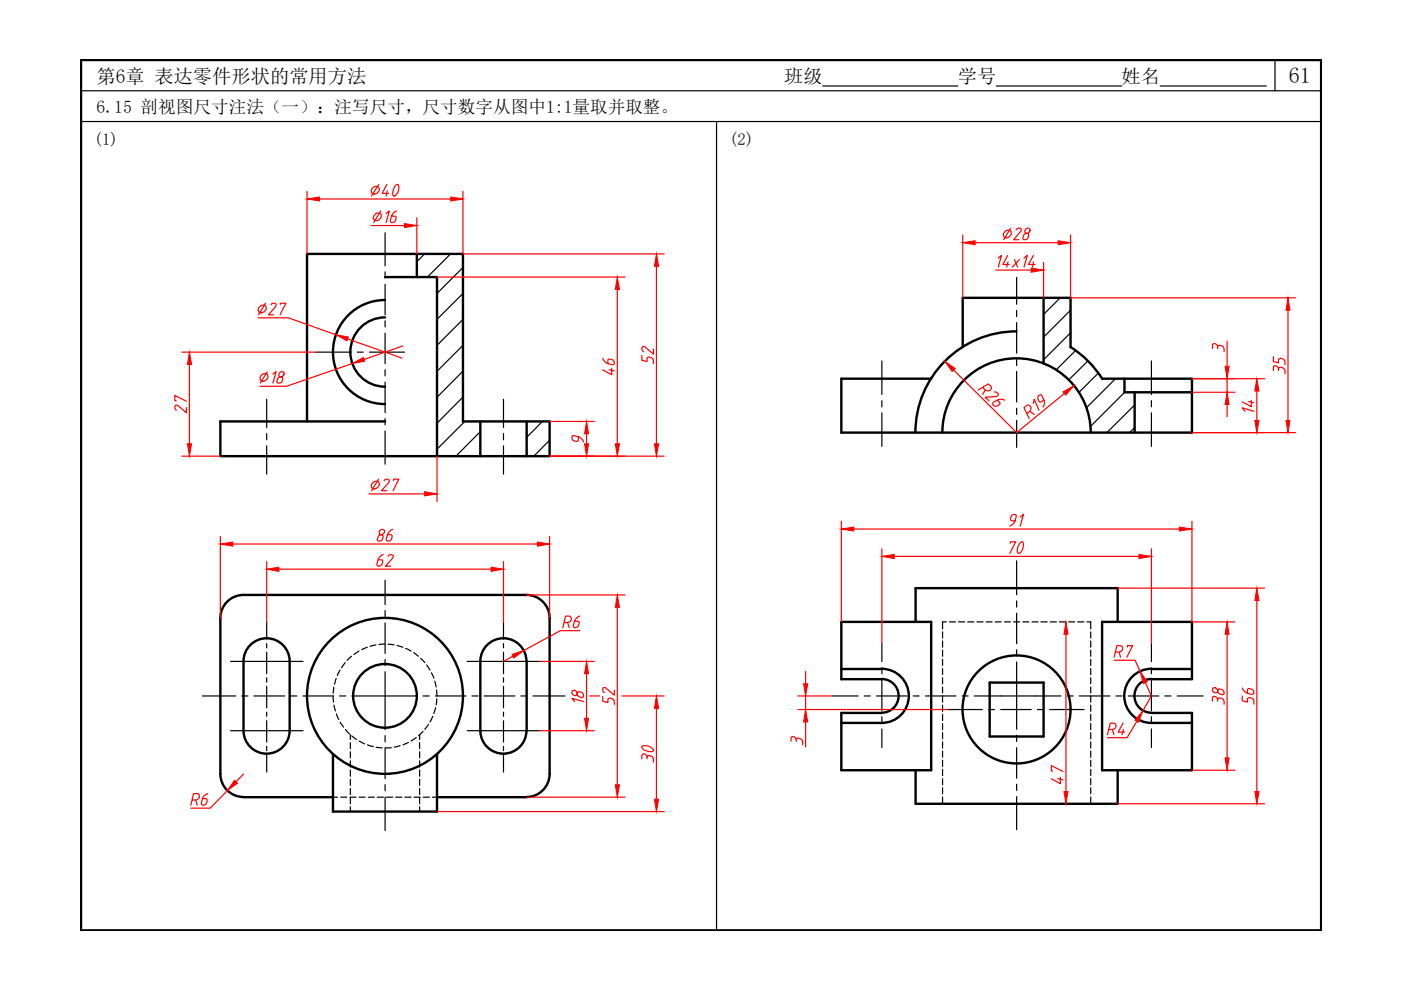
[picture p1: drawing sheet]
<svg xmlns="http://www.w3.org/2000/svg" width="297mm" height="210mm" viewBox="0 0 297 210" stroke-linecap="round" stroke-linejoin="round" font-family="sans-serif">
<!-- layer: 0 -->
<path d="M17.2 12.7h262.9v184.6h-262.9z" fill="none" stroke="#000" stroke-width=".51"/>
<path d="M17.2 19.2h262.9M174.4 18.2h28.7M211.2 18.2h26.6M246 18.2h22.5M270.3 12.7v6.5M17.2 25.8h262.9M151.9 25.8v171.5" fill="none" stroke="#000" stroke-width=".25"/>
<g fill="none" stroke="#000" stroke-width=".25">
<path d="M81.6 49.3v7.1M81.6 57.6v1.4M215.5 58.8v5.7M66.9 74.7h7.6M75.7 74.7h1.3M78.3 74.7h7.5M81.6 60.3v6.4M81.6 68v1.3M81.6 70.6v6.5M81.6 78.4v1.3M187 76.5v7.1M215.5 65.8v1.3"/>
<path d="M215.5 68.4v6.5M215.5 76.2v1.3M215.5 78.8v6.4M244.1 76.5v7.1M56.5 84.7v5.9M56.5 91.9v1.3M56.5 94.5v6M81.6 81v6.5M81.6 88.8v1.3M81.6 91.4v7M106.8 84.7v5.9M106.8 91.9v1.3"/>
<path d="M106.8 94.5v6M187 84.9v1.4M187 87.5v7.1M215.5 86.6v1.3M215.5 89.1v5.8M244.1 84.9v1.4M244.1 87.5v7.1M215.5 118.9v7.2M56.5 131.9v3.6M56.5 136.5v.9M56.5 138.3v4.5M81.6 123v5.2"/>
<path d="M81.6 129.4v1.4M81.6 132.1v6.4M81.6 139.8v1.3M106.8 131.9v3.6M106.8 136.5v.9M106.8 138.3v4.5M187 136.3v4M215.5 127.4v1.3M215.5 130v6.5M215.5 137.8v1.3M244.1 136.3v4M42.9 147.6h7.1"/>
<path d="M51.3 147.6h1.3M53.8 147.6h6.6M56.5 143.7v.9M56.5 145.5v4.6M56.5 151v.9M56.5 152.8v4.5M56.5 158.2v1M61.6 147.6h1.3M64.2 147.6h6.5M72 147.6h1.3M74.6 147.6h13.8M81.6 142.4v12.3"/>
<path d="M81.6 156v1.3M81.6 158.6v6.5M89.7 147.6h1.3M92.3 147.6h6.5M100.1 147.6h1.3M102.6 147.6h6.6M106.8 143.7v.9M106.8 145.5v4.6M106.8 151v.9M106.8 152.8v4.5M106.8 158.2v1M110.4 147.6h1.3"/>
<path d="M113 147.6h6.8M176.3 147.6h5.6M183.2 147.6h1.3M185.8 147.6h6.5M187 141.6v1.3M187 144.2v6.5M187 152v1.2M187 154.5v4M193.6 147.6h1.3M196.2 147.6h6.5M200.9 150.4h7.4M204 147.6h1.3"/>
<path d="M206.6 147.6h18.3M209.6 150.4h1.2M212.2 150.4h6.4M215.5 140.4v14.2M215.5 155.9v1.3M215.5 158.5v6.5M219.9 150.4h1.3M222.5 150.4h7.4M226.2 147.6h1.3M228.8 147.6h6.5M236.6 147.6h1.3M239.2 147.6h6.5"/>
<path d="M244.1 141.6v1.3M244.1 144.2v6.5M244.1 152v1.2M244.1 154.5v4M247 147.6h1.3M249.6 147.6h5.5M56.5 160v3.7M81.6 166.4v1.3M81.6 169v7.1M106.8 160v3.7M215.5 166.3v1.3M215.5 168.9v7"/>
</g>
<g fill="none" stroke="#000" stroke-width=".51">
<path d="M81.6 58.7h11.1v38M88.4 53.8v4.9M81.6 67.3a7.3 7.3 0 0 0-7.3 7.3 7.3 7.3 0 0 0 7.3 7.4M81.6 63.6a11 11 0 0 0-11 11 11 11 0 0 0 11 11.1M204.1 73.6v-10.5h22.9v10.5M215.5 70.3a21.4 21.4 0 0 0-21.4 21.4M221.3 63.1v14M227 73.6a21.4 21.4 0 0 1 6.7 6.7M65.1 89.4v-35.6h33.1v35.6h18.3v7.3h-69.8v-7.3h34.9M101.8 89.4v7.3M111.7 89.4v7.3M197.4 80.3h-19v11.4h74.3v-11.4h-19"/>
<path d="M199.8 91.7a15.7 15.7 0 0 1 15.7-15.7 15.7 15.7 0 0 1 15.8 15.7M238.4 80.3v2.9h14.3M240.6 83.2v8.5M111.6 126.1a4.9 4.9 0 0 1 4.9 4.9v33.1a4.9 4.9 0 0 1-4.9 4.9M111.7 126.1h-60.1a4.9 4.9 0 0 0-4.9 4.9v33.1a4.9 4.9 0 0 0 4.9 4.9M194.1 131.9v-7.2h42.9v7.2M51.6 140.2v14.7M51.6 140.2a4.9 4.9 0 0 1 4.9-4.9 4.9 4.9 0 0 1 4.9 4.9M51.6 154.9a4.9 4.9 0 0 0 4.9 4.9 4.9 4.9 0 0 0 4.9-4.9M61.4 140.2v14.7M70.6 159.9v12.2h22.1v-12.2M101.8 140.2v14.7"/>
<path d="M101.8 140.2a4.9 4.9 0 0 1 4.9-4.9 4.9 4.9 0 0 1 4.9 4.9M101.8 154.9a4.9 4.9 0 0 0 4.9 4.9 4.9 4.9 0 0 0 4.9-4.9M111.7 140.2v14.7M178.4 141.8h8.6M187 141.8a5.7 5.7 0 0 1 5.7 5.7 5.7 5.7 0 0 1-5.7 5.8h-8.6M187 144a3.6 3.6 0 0 1 3.5 3.5 3.6 3.6 0 0 1-3.5 3.6M187 144h-8.6v-12.1h19v31.4h-19v-12.1h8.6M209.8 144.7h11.5v11.5h-11.5zM244.1 141.8a5.7 5.7 0 0 0-5.7 5.7 5.7 5.7 0 0 0 5.7 5.8M244.1 144a3.6 3.6 0 0 0-3.6 3.5 3.6 3.6 0 0 0 3.6 3.6M244.1 144h8.6v-12.1h-19v31.4h19v-12.1h-8.6M244.1 141.8h8.6"/>
<path d="M244.1 153.3h8.6M51.6 169h19M92.7 169h19M194.1 163.3v7.1h42.9v-7.1"/>
<circle cx="81.6" cy="147.5" r="16.5"/>
<circle cx="81.6" cy="147.5" r="6.8"/>
<circle cx="215.5" cy="150.4" r="11.5"/>
</g>
<g fill="none" stroke="#000" stroke-width=".25">
<path d="M90 53.8l-1.6 1.7M95.5 53.8l-4.9 4.9M98.2 56.7l-5.5 5.5M98.2 62.2l-5.5 5.5M98.2 67.7l-5.5 5.5M98.2 73.2l-5.5 5.5M98.2 78.7l-5.5 5.5M224.8 63.1l-3.5 3.6M227 65.8l-5.7 5.7M227 70.6l-5.7 5.7M228 74.3l-4.1 4.1M230.7 76.5l-4.1 4"/>
<path d="M232.9 79.1l-4.1 4.1M98.2 84.2l-5.5 5.5M98.5 89.4l-5.8 5.8M101.8 91.5l-5.1 5.2M115 89.4l-3.3 3.3M116.5 93.3l-3.3 3.4M236.5 80.3l-6.1 6.1M238.4 83.2l-7.2 7.2M240.6 85.9l-5.9 5.8M240.6 90.7l-1.1 1M48.9 154.9h15.3M48.9 140.2h15.3"/>
<path d="M99 154.9h15.4M99 140.2h15.4"/>
</g>
<g fill="none" stroke="#000" stroke-width=".25">
<path d="M74.5 139.1l-.9 .9M76.1 138l-1.1 .8M77.9 137.2l-1.2 .5M79.7 136.7l-1.2 .3M81.6 136.6h-1.3M82.3 136.6l1.3 .1M84.2 136.8l1.2 .4M86 137.5l1.2 .5M87.7 138.4l1 .7M89.2 139.6l.9 .9M199.8 134v1.3M199.8 135.9v1.3"/>
<path d="M199.8 137.9v1.2M199.8 139.8v1.3M200.6 131.9h-.8v1.4M201.3 131.9h1.3M203.2 131.9h1.3M205.2 131.9h1.3M207.1 131.9h1.3M209.1 131.9h1.2M211 131.9h1.3M213 131.9h1.2M214.9 131.9h1.3M216.9 131.9h1.2"/>
<path d="M218.8 131.9h1.3M220.7 131.9h1.3M222.7 131.9h1.3M224.6 131.9h1.3M226.6 131.9h1.3M228.5 131.9h1.3M230.4 131.9h.9v1.4M231.3 134v1.3M231.3 135.9v1.3M231.3 137.9v1.2M231.3 139.8v1.3M70.6 147.6l.1 1.3"/>
<path d="M70.8 145.7l-.2 1.3M70.8 149.5l.3 1.2M71.3 143.8l-.4 1.3M71.3 151.4l.5 1.2M72.1 142.1l-.6 1.1M72.1 153.1l.7 1.1M73.2 140.5l-.8 1M73.2 154.7l.9 .9M74.3 155.8v1M74.3 157.5v1.2M74.3 159.4v1.3M74.6 156l1 .8"/>
<path d="M76.1 157.1l1.2 .6M77.9 157.9l1.2 .4M79.7 158.4l1.3 .2M83 158.5l-1.3 .1M84.8 158.1l-1.2 .3M86.6 157.4l-1.1 .5M88.3 156.4l-1.1 .7M89 155.8v1M89 157.5v1.2M89 159.4v1.3M89.7 155.1l-.9 .9M90.5 141l.7 1.1"/>
<path d="M90.8 153.6l-.7 1M91.5 142.6l.5 1.2M91.8 151.9l-.6 1.2M92.2 144.4l.3 1.3M92.4 150.1l-.4 1.2M92.6 146.3l.1 1.3M92.6 148.2l-.1 1.2M199.8 141.8v1.2M199.8 143.7v1.3M199.8 145.7v1.2M199.8 147.6v1.3M199.8 149.5v1.3"/>
<path d="M199.8 151.5v1.3M199.8 153.4v1.3M199.8 155.3v1.4M199.8 157.3v1.3M199.8 159.2v1.4M231.3 141.8v1.2M231.3 143.7v1.3M231.3 145.7v1.2M231.3 147.6v1.3M231.3 149.5v1.3M231.3 151.5v1.3M231.3 153.4v1.3"/>
<path d="M231.3 155.3v1.4M231.3 157.3v1.3M231.3 159.2v1.4M70.6 169h1M72.2 169h1.3M74.2 169h1.3M74.3 161.3v1.3M74.3 163.3v1.3M74.3 165.2v1.3M74.3 167.2v1.3M74.3 169.1v1.3M74.3 171.1v1"/>
<path d="M76.1 169h1.3M78.1 169h1.3M80 169h1.3M81.9 169h1.4M83.9 169h1.3M85.8 169h1.4M87.8 169h1.3M89 161.3v1.3M89 163.3v1.3M89 165.2v1.3M89 167.2v1.3M89 169.1v1.3"/>
<path d="M89 171.1v1M89.7 169h1.3M91.7 169h1M199.8 161.2v1.3M199.8 163.1v1.4M199.8 165.1v1.3M199.8 167v1.3M199.8 169v1.4M231.3 161.2v1.3M231.3 163.1v1.4M231.3 165.1v1.3M231.3 167v1.3"/>
<path d="M231.3 169v1.4"/>
</g>
<g fill="none" stroke="#f00" stroke-width=".25">
<path d="M65.1 40.6v13.2M67.7 42.2h27.9M88.4 46.2v7.6M92.7 58.7h39.8M98.2 40.6v13.2h42.6M139.2 56.5v37.6M204.1 49.8v13.3M206.7 51.5h17.7M211.1 57.3h7.5M211.7 54.7l.6-.5-.6 2.4M213.6 54.2l-1 1.9h1.4M213.7 55.5l-.3 1.1"/>
<path d="M215.1 55l.7 1.6M216.1 55l-1.4 1.6M217.1 54.7l.7-.5-.7 2.4M219.1 54.2l-1.1 1.9h1.4M219.1 55.5l-.2 1.1M221.3 55.7v7.4M227 49.8v13.3h47.7M38.6 74.7h28.3M40.2 77.3v16.8M54.7 67.4h6.4l10.1 3.6M73.7 71.9l7.9 2.8-4.4 1.5M74.7 77.1l-14 4.8h-5.6"/>
<path d="M85.4 73.3l-3.8 1.4 3.6 1.2M130.9 61.4v32.7M202.2 78.5l13.3 13.2 10.2-8.3M260.2 72.3v5.4M273.1 65.8v23.3M38.6 96.7h8.1M92.7 96.7v9.6M116.5 96.7h24.3M116.5 89.4h9.5M208.4 82.2l.5 .5a.73 .73 0 0 0 .9 .1 .73 .73 0 0 0 .3-.9l-.6-.5-2.1 1.3M208.9 82.7l-.5 .9M210.8 83.1h.1a.55 .55 0 0 1 .6 .2 .55 .55 0 0 1 0 .6l-2.6 .3 .8 .8"/>
<path d="M213 84.9a2 2 0 0 0-2.5 .7 .64 .64 0 0 0 .9 .5l.6-.6-.5-.6M217.8 87.7a1.24 1.24 0 0 0 .7-1.5 .62 .62 0 0 0-.8-.2l-.6 .4 1.1 2.3M218.4 87.2l.9 .7M219.1 85.5l.2-.8 1 2.3M221.3 84.8l-.5 .4h-.4l-.4-.7a.61 .61 0 0 1 .8-.7h.1a2.08 2.08 0 0 1 .2 2.5M252.7 83.2h9.1M252.7 80.3h15.4M252.7 91.7h22M260.2 80.3v2.9M260.2 85.8v2.6M46.7 113.7v17.3M49.3 115.3h64.6"/>
<path d="M56.5 119.1v12.8M78.2 104.7h11.8M106.8 119.1v12.8M116.5 113.7v17.3M178.4 110.5v21.4M181 112.2h69.1M187 116.4v19.9M189.6 118h51.9M244.1 116.4v19.9M252.7 110.5v21.4h9.1M59.1 120.7h45M108.7 139.1l-1.9 1.1"/>
<path d="M111.7 126.1h20.8M122.9 133.7h-4.1l-7.7 4.2M130.9 128.8v37.6M226 134.5v33.3M236.2 140h4.5l1.1 2.4M237 124.7h31.1M260.2 134.5v26.2M266.5 127.3v40.5M114.4 140.2h11.6M114.4 154.9h11.6M124.4 142.8v9.5M131.9 147.6h8.9"/>
<path d="M139.2 150.2v19.2M169.2 147.6h7.1M169.2 150.4h31.7M170.8 142.4v2.6M170.8 147.6v2.8M170.8 153.1v5.3M242.9 144.8l1.2 2.8-1.8 3.1M48.2 167.6l-3.6 3.8h-4.1M51.6 164.1l-1.6 1.7M92.7 172.1h48.1M111.7 169h20.8M237 170.4h31.1"/>
<path d="M252.7 163.3h9.1"/>
</g>
<g fill="#f00" stroke="#f00" stroke-width=".21">
<path d="M56.5 120.7l2.6-.4v.8z"/>
<path d="M104.1 120.3l2.7 .4-2.7 .4z"/>
<path d="M46.7 115.3l2.6-.4v.9z"/>
<path d="M113.9 114.9l2.6 .4-2.6 .5z"/>
<path d="M124.4 140.2l.4 2.6h-.9z"/>
<path d="M123.9 152.3h.9l-.4 2.6z"/>
<path d="M130.9 126.1l.4 2.7h-.8z"/>
<path d="M130.5 166.4h.8l-.4 2.6z"/>
<path d="M108.6 138.8l2.5-.9-2.1 1.6z"/>
<path d="M49.7 165.4l.7 .7-2.2 1.5z"/>
<path d="M123.9 94.1h.9l-.4 2.6z"/>
<path d="M124.4 89.4l.4 2.6h-.9z"/>
<path d="M139.2 147.6l.4 2.6h-.8z"/>
<path d="M138.8 169.4h.8l-.4 2.7z"/>
<path d="M130.5 94.1h.8l-.4 2.6z"/>
<path d="M130.9 58.7l.4 2.7h-.8z"/>
<path d="M139.2 53.8l.4 2.7h-.8z"/>
<path d="M138.8 94.1h.8l-.4 2.6z"/>
<path d="M85.8 47.4l2.6 .4-2.6 .4z"/>
<path d="M65.1 42.2l2.6-.4v.8z"/>
<path d="M95.6 41.8l2.6 .4-2.6 .4z"/>
<path d="M71.2 71l2.7 .4-.3 .8z"/>
<path d="M74.7 77.1l2.3-1.3 .3 .8z"/>
<path d="M40.2 74.7l.4 2.6h-.9z"/>
<path d="M39.7 94.1h.9l-.4 2.6z"/>
<path d="M90 104.3l2.7 .4-2.7 .4z"/>
<path d="M225.4 83.1l2.3-1.3-1.7 2z"/>
<path d="M200.3 76.6l2.2 1.5-.6 .7z"/>
<path d="M225.6 167.8h.8l-.4 2.6z"/>
<path d="M226 131.9l.4 2.6h-.8z"/>
<path d="M266.5 124.7l.4 2.6h-.8z"/>
<path d="M266.1 167.8h.8l-.4 2.6z"/>
<path d="M260.2 131.9l.4 2.6h-.9z"/>
<path d="M259.7 160.7h.9l-.4 2.6z"/>
<path d="M187 118l2.6-.5v.9z"/>
<path d="M241.5 117.5l2.6 .5-2.6 .4z"/>
<path d="M178.4 112.2l2.6-.5v.9z"/>
<path d="M250.1 111.7l2.6 .5-2.6 .4z"/>
<path d="M260.2 83.2l.4 2.6h-.9z"/>
<path d="M259.7 77.7h.9l-.4 2.6z"/>
<path d="M266.5 80.3l.4 2.6h-.8z"/>
<path d="M266.1 89.1h.8l-.4 2.6z"/>
<path d="M272.7 89.1h.8l-.4 2.6z"/>
<path d="M273.1 63.1l.4 2.7h-.8z"/>
<path d="M218.6 56.8l2.7 .5-2.7 .4z"/>
<path d="M204.1 51.5l2.6-.5v.9z"/>
<path d="M224.4 51l2.6 .5-2.6 .4z"/>
<path d="M170.4 145h.9l-.5 2.6z"/>
<path d="M170.8 150.4l.5 2.7h-.9z"/>
<path d="M241.8 142.4l1.4 2.2-.8 .3z"/>
<path d="M242.3 150.7l-.9 2.4-.7-.4z"/>
</g>
<g font-size="5.7" fill="#f00">
<text x="78" y="42.7">40</text>
<text x="78.3" y="48.3">16</text>
<text x="211.7" y="52.2">28</text>
<text x="54" y="68.1">27</text>
<text x="54.3" y="82.6">18</text>
<text x="131.6" y="80.8" transform="rotate(-90 131.6 80.8)">46</text>
<text x="139.7" y="78.3" transform="rotate(-90 139.7 78.3)">52</text>
<text x="273.8" y="80.4" transform="rotate(-90 273.8 80.4)">35</text>
<text x="40.9" y="88.9" transform="rotate(-90 40.9 88.9)">27</text>
<text x="262.5" y="88.5">14</text>
<text x="78" y="105.1">27</text>
<text x="213.1" y="112.9">91</text>
<text x="79" y="116.1">86</text>
<text x="213.1" y="118.5">70</text>
<text x="79" y="121.4">62</text>
<text x="118.5" y="134.4">R6</text>
<text x="120.3" y="149.9">18</text>
<text x="131.6" y="150.6" transform="rotate(-90 131.6 150.6)">52</text>
<text x="260.7" y="150.6" transform="rotate(-90 260.7 150.6)">38</text>
<text x="267.1" y="150.6" transform="rotate(-90 267.1 150.6)">56</text>
<text x="233.9" y="157">R4</text>
<text x="139.7" y="162.6" transform="rotate(-90 139.7 162.6)">30</text>
<text x="226.5" y="167.2" transform="rotate(-90 226.5 167.2)">47</text>
<text x="39.5" y="171.8">R6</text>
</g>
<text font-size="5.3" fill="#f00" x="235.3" y="140.4">R7</text>
<g font-size="4.9" fill="#f00">
<text x="256.1" y="75.8">3</text>
<text x="166.9" y="159.1">3</text>
</g>
<text font-size="4.7" x="273.2" y="17.6">61</text>
<text font-size="4.4" fill="#f00" x="120.3" y="94.9">9</text>
<g font-size="4.1">
<text x="20.5" y="17.6">第6章 表达零件形状的常用方法</text>
<text x="166.3" y="17.6">班级</text>
<text x="203.1" y="17.6">学号</text>
<text x="237.8" y="17.6">姓名</text>
</g>
<text font-size="3.7" x="20.5" y="23.9">6.15 剖视图尺寸注法（一）：注写尺寸，尺寸数字从图中1:1量取并取整。</text>
<g font-size="3.5">
<text x="19.9" y="30.8">(1)</text>
<text x="154.6" y="30.8">(2)</text>
</g>
</svg>
